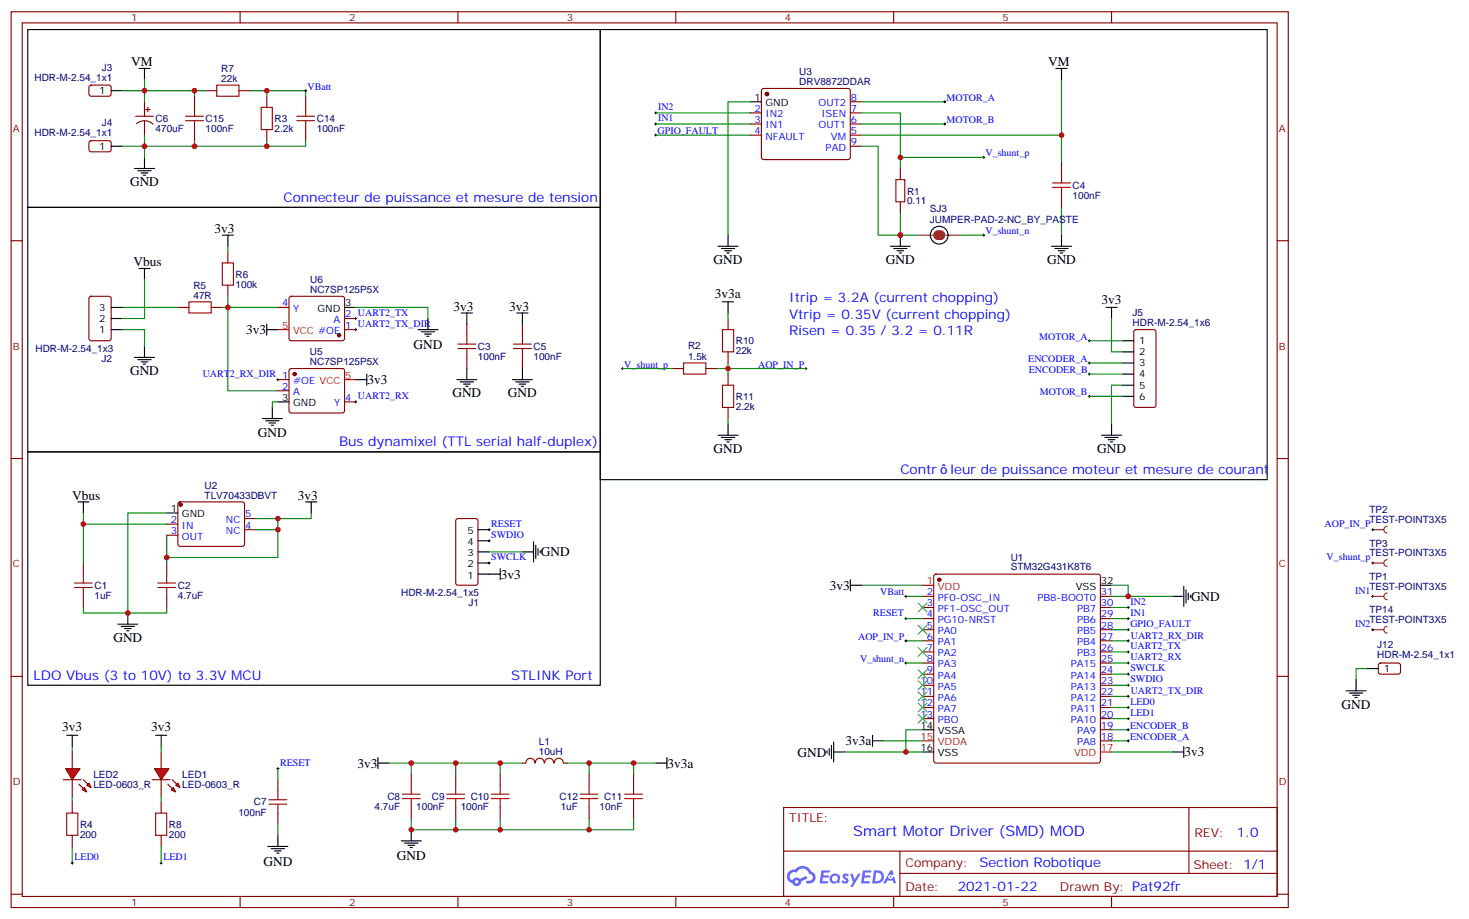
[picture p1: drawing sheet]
<svg xmlns="http://www.w3.org/2000/svg" width="466mm" height="292mm" viewBox="0 0 466 292" stroke-linecap="round" stroke-linejoin="round" font-family="sans-serif">
<g fill="none" stroke="#870000" stroke-width=".35">
<path d="M3.5 3.7h405.4v284.4h-405.4zM7.1 7.3h398.2v277.3h-398.2zM76.2 3.7v3.6M145.3 3.7v3.6M214.5 3.7v3.6M283.6 3.7v3.6M352.8 3.7v3.6M3.5 76.4h3.6M405.3 76.4h3.6M3.5 145.6h3.6M405.3 145.6h3.6M3.5 214.7h3.6"/>
<path d="M405.3 214.7h3.6M248.7 256.3h156.6v28.3h-156.6zM377.3 256.4v20.8M248.7 270.2h156.5M285.6 277.2h119.6M285.6 270.2v14.1M3.5 283.8h3.6M76.2 284.6v3.5M145.3 284.6v3.5M214.5 284.6v3.5M283.6 284.6v3.5M352.8 284.6v3.5"/>
<path d="M405.3 283.8h3.6"/>
</g>
<g fill="#5487ff">
<path d="M267.7 277.5a1.22 1.22 0 0 1 1.7 .3l-.4 .5a.47 .47 0 0 0-.3-.4 .47 .47 0 0 0-.5 .2l.1 .3a1.14 1.14 0 0 1 .8 1.7 1.14 1.14 0 0 1-1.9 0l-.2-.2 .5-.5 .7 .4a.29 .29 0 0 0 .3-.3 .29 .29 0 0 0-.2-.3 1.04 1.04 0 0 1-.6-1.7z"/>
<path d="M260.7 276.3h2.4l.3 .1-.2 .5-1.8 .1-.1 .9h1.5l.3 .3-.3 .4h-1.6l-.2 1.1h1.7l.2 .3-.2 .4h-2.6z"/>
<path d="M273.8 276.3l2.7 .1-.1 .5-1.8 .1-.2 .9h1.6l.3 .3-.4 .4h-1.6l-.1 1.1h1.7l.2 .3-.2 .4h-2.6z"/>
<path d="M282.6 276.3h.7l.3 1.2-.6 .3a.69 .69 0 0 0-1 .3 .69 .69 0 0 0 .4 1 .69 .69 0 0 0 .9-.6l.5-.3 .6 2.2h-.8l-.2-.9h-1.8l-.5 .9h-.8z"/>
<path d="M269.8 277.3h.8l.6 1.9 1.1-1.9h.9l-2.6 4.2h-.8l.9-1.5z"/>
<path d="M277.4 276.3l-.6 4.1h1.3a2.11 2.11 0 0 0 2.5-2.1 2.11 2.11 0 0 0-2.5-2zM278.1 277a1.43 1.43 0 0 1 1.6 1.6 1.43 1.43 0 0 1-2 1.1z"/>
<path d="M263.7 277.9a1.54 1.54 0 0 0-.1 2.1 1.54 1.54 0 0 0 2.2 .2l.6 .2 .3-2.3-.6-.3a1.49 1.49 0 0 0-2.4 .1zM264 278.9a.94 .94 0 0 1 1.8 0 .94 .94 0 0 1-1.8 0z"/>
<path d="M250.4 276.6a2.18 2.18 0 0 0 1.1 3.8 1.44 1.44 0 0 0 1.6 .9 1.44 1.44 0 0 0 1.2-1.5l2-1-.5-.7-1.9 .9a1.47 1.47 0 0 0-2.4 .5 1.39 1.39 0 0 1-.7-2 1.39 1.39 0 0 1 2-.5 2.12 2.12 0 0 1 2.2-1.3 2.12 2.12 0 0 1 1.9 1.7 1.14 1.14 0 0 1 1.1 1.4 1.14 1.14 0 0 1-1.7 .8 .43 .43 0 0 0-.5 .3 .43 .43 0 0 0 .4 .5 1.98 1.98 0 0 0 2.5-1.2 1.98 1.98 0 0 0-1.2-2.5 3.1 3.1 0 0 0-5.3-.7l-.9 .1zM252.3 279.9a.55 .55 0 0 1 1.1 0 .55 .55 0 0 1-1.1 0z"/>
<circle cx="282.6" cy="278.4" r=".26"/>
</g>
<g fill="none" stroke="#870000" stroke-width=".35">
<path d="M148.2 102.9v3.5M148.2 113.5v3.5M26.5 178.7v3.5M52.9 178.7v3.5M26.5 189.3v3.5M52.9 189.3v3.5M292.8 189.3h3.5M292.8 192.8h3.5M292.8 196.4h3.5M292.8 199.9h3.5M296.6 182.5l.4-.3h51.5l.5 .3 .2 .5v58.5l-.2 .5-.5 .2h-51.5l-.5-.2-.2-.5v-58.5zM349.2 189.3h3.6"/>
<path d="M349.2 192.8h3.6M349.2 196.4h3.6M349.2 199.9h3.6M292.8 203.4h3.5M292.8 206.9h3.5M292.8 210.5h3.5M292.8 214h3.5M292.8 217.5h3.5M349.2 203.4h3.6M349.2 206.9h3.6M349.2 210.5h3.6M349.2 214h3.6"/>
<path d="M349.2 217.5h3.6M292.8 221.1h3.5M292.8 224.6h3.5M292.8 228.1h3.5M349.2 221.1h3.6M349.2 224.6h3.6M349.2 228.1h3.6M349.2 235.2h3.6M349.2 231.6h3.6M22.9 254.6v3.5M22.9 265.1v3.6"/>
</g>
<circle cx="298.1" cy="184" r=".53" fill="#870000" stroke="#870000" stroke-width=".35"/>
<path d="M292.8 185.8h3.5M292.8 235.2h3.5M349.2 238.7h3.6" fill="none" stroke="#f00" stroke-width=".35"/>
<g fill="none" stroke="#000" stroke-width=".35">
<path d="M282.6 78.2h6.3M283.6 78.9h4.3M284.7 79.6h2.1M285.8 74.6v3.6M146.4 99.3h3.5M148.2 99.3v3.6M285.4 80.3h.7M148.2 117v3.5M145 120.5h6.3M146 121.2h4.3M147.1 121.9h2.1M147.8 122.6h.7"/>
<path d="M37.4 198.1h6.3M38.5 198.8h4.2M39.5 199.5h2.1M40.6 194.6v3.5M349.2 185.8h3.6M40.2 200.2h.7M21.2 233.4h3.5M22.9 233.4v3.5M292.8 231.6h3.5M292.8 238.7h3.5"/>
</g>
<path d="M52.9 166.4h-26.4v12.3M52.9 162.8h-12.3v31.8h-14.1v-1.8M52.9 169.9v8.8M52.9 192.8v1.8h-12.3M22.9 236.9v1.8M22.9 252.8v1.8M22.9 268.7v5.3" fill="none" stroke="#008700" stroke-width=".35"/>
<g fill="none" stroke="#a10000" stroke-width=".35">
<path d="M145.3 110.6h5.7M145.3 109.2h5.7M148.2 106.4v2.8M148.2 110.6v2.9M23.6 186.5h5.7M23.6 185.1h5.7M26.5 182.2v2.9M26.5 186.5v2.8M50.1 186.5h5.6M50.1 185.1h5.6M52.9 182.2v2.9M52.9 186.5v2.8"/>
<path d="M21.2 258.1h3.5v7h-3.5z"/>
</g>
<path d="M112.5 104.6h.7M112.5 101.1h.7M112.9 100.8v.7M112.9 104.3v.7M112.5 127.6h.7M112.9 127.2v.7M22.6 274h.7M22.9 273.6v.7" fill="none" stroke="#000" stroke-width=".32"/>
<g fill="#f00" stroke="#870000" stroke-width=".35">
<path d="M20.8 244h4.6l-2.5 3.5z"/>
<path d="M20.1 247.5h5.7z"/>
</g>
<g fill="#870000" stroke="#870000" stroke-width=".35">
<path d="M26.5 247.5l1.4 1.4z"/>
<path d="M25 248.9l1.5 1.4z"/>
</g>
<g fill="#f00" stroke="#870000" stroke-width=".35">
<path d="M27.5 249.3l.7-.7 .7 1.4z"/>
<path d="M26.1 250.7l.7-.7 .7 1.4z"/>
</g>
<g fill="none" stroke="#870000" stroke-width=".35">
<path d="M28.5 27.2l.4-.2 5.9 .1 .5 .6-.1 2.4-.6 .5-5.9-.1-.5-.7v-2.1zM43 36.9h5.7M43.3 39.3a3.8 3.8 0 0 1 5.3 .1M45.9 32.3v4.6M45.9 38.3v4.6M46.2 34.8h1.4M46.9 34.1v1.4M61.7 30.6v3.5M65.3 28.8h3.5M75.8 28.8h3.6M84.7 30.6v3.5M97 30.6v3.5"/>
<path d="M238.1 35.8h3.6M238.1 39.4h3.6M241.9 28.3l.5-.2h26.8l.5 .2 .2 .5v21.2l-.3 .5-.4 .2h-26.8l-.5-.3-.2-.4v-21.2zM269.9 35.8h3.5M269.9 39.4h3.5M269.9 32.3h3.5M28.5 44.9l.4-.2h5.9l.5 .7-.1 2.4-.6 .4-5.9-.1-.5-.6v-2.1zM61.7 41.1v3.6M84.7 41.1v3.6M97 41.1v3.6M238.1 42.9h3.6M269.9 42.9h3.5"/>
<path d="M269.9 46.4h3.5M285.8 53.5v3.5M72.3 79.9v3.6M285.8 64.1v3.5M28.5 94.3l.4-.2h5.7l.6 .4 .1 13-.5 .6-5.9 .1-.6-.5-.1-12.9zM56.4 97.6h3.6M67 97.6h3.6M72.3 90.5v3.6M88.2 97.6h3.5M92 94.3l.4-.2h16.3l.5 .2 .2 .5v12.7l-.3 .5-.4 .2h-16.3l-.5-.3-.2-.4v-12.7zM92 117.2l.4-.2h16.3l.5 .2 .2 .5v12.7l-.3 .5-.4 .2h-16.3l-.5-.2-.2-.5v-12.7zM109.4 104.6h3.5"/>
<path d="M109.4 101.1h3.5M165.8 102.9v3.5M165.8 113.5v3.5M213.4 117h3.6M224 117h3.5M231.1 101.1v3.5M231.1 111.7v3.5M231.1 118.7v3.6M360.1 104.8l.4-.2h5.7l.6 .5 .1 23.5-.5 .7h-5.9l-.6-.4-.1-23.6zM88.2 120.5h3.5M88.2 124h3.5M109.4 127.6h3.5"/>
<path d="M231.1 129.3v3.6M56.7 159.5l.4-.2 20.1 .1 .4 .6-.1 13-.6 .4h-20l-.5-.7v-12.7zM52.9 166.4h3.5M52.9 169.9h3.5M77.6 168.1h3.5M77.6 164.6h3.5M144.9 164.8l.4-.2h5.7l.6 .4 .1 20.1-.5 .6-5.9 .1-.6-.5-.1-20zM22.9 238.7v5.3M22.9 247.5v5.3M88.2 247.5v3.5M88.2 258.1v3.5M130.5 245.7v3.6"/>
<path d="M130.5 256.3v3.6M144.6 245.7v3.6M144.6 256.3v3.6M158.7 245.7v3.6M158.7 256.3v3.6M165.8 242.2h1.1M166.9 242.2a1.41 1.41 0 0 1 1.4-1.5 1.41 1.41 0 0 1 1.4 1.5M169.9 242.2a1.41 1.41 0 0 1 1.4-1.5 1.41 1.41 0 0 1 1.4 1.5M172.9 242.2a1.41 1.41 0 0 1 1.4-1.5 1.41 1.41 0 0 1 1.4 1.5M175.9 242.2a1.41 1.41 0 0 1 1.4-1.5 1.41 1.41 0 0 1 1.4 1.5M178.9 242.2h1M187 245.7v3.6"/>
<path d="M187 256.3v3.6M201.1 245.7v3.6M201.1 256.3v3.6"/>
</g>
<g fill="none" stroke="#000" stroke-width=".32">
<path d="M96.7 28.8h.7M97 28.4v.7M207.8 35.8h.7M207.8 39.4h.7M208.1 35.5v.7M208.1 39v.7M299.5 39.4h.7M299.5 32.3h.7M299.9 32v.7M299.9 39v.7M207.8 42.9h.7M208.1 42.5v.8"/>
<path d="M311.9 50h.7M312.2 49.6v.7M311.9 74.6h.7M312.2 74.3v.7M197.2 117h.7M197.6 116.6v.7M255.4 117h.7M255.8 116.6v.7M345.4 108.2h.7M345.4 115.2h.7M345.4 118.7h.7M345.7 107.8v.7"/>
<path d="M345.7 114.9v.7M345.7 118.4v.7M87.8 120.5h.7M88.2 120.2v.7M345.4 125.8h.7M345.7 125.4v.8M154.9 168.1h.7M154.9 178.7h.7M154.9 171.7h.7M155.2 167.8v.7M155.2 171.3v.7M155.2 178.4v.7"/>
<path d="M287.2 196.4h.7M287.2 189.3h.7M287.5 188.9v.8M287.5 196v.7M357.7 199.9h.7M357.7 196.4h.7M357.7 192.8h.7M358.1 192.5v.7M358.1 196v.7M358.1 199.5v.7M287.2 203.4h.7M287.2 210.5h.7"/>
<path d="M287.5 203.1v.7M287.5 210.1v.7M357.7 214h.7M357.7 217.5h.7M357.7 203.4h.7M357.7 206.9h.7M357.7 210.5h.7M358.1 203.1v.7M358.1 206.6v.7M358.1 210.1v.7M358.1 213.6v.7M358.1 217.2v.7"/>
<path d="M357.7 224.6h.7M357.7 221.1h.7M358.1 220.7v.7M358.1 224.2v.7M87.8 244h.7M88.2 243.6v.7"/>
</g>
<g fill="none" stroke="#000" stroke-width=".35">
<path d="M8.8 9.4h181.7v56.4h-181.7zM190.5 9.4h211.7v142.9h-211.7zM35.3 28.8h3.5M44.1 21.7h3.5M45.9 21.7v3.6M238.1 32.3h3.6M335.1 21.7h3.6M336.9 21.7v3.6M35.3 46.4h3.5M42.7 53.5h6.3M43.7 54.2h4.3M44.8 54.9h2.1"/>
<path d="M45.5 55.6h.7M45.9 50v3.5M8.8 65.8h181.7v77.6h-181.7zM70.6 74.6h3.5M72.3 74.6v3.6M227.9 78.2h6.3M229 78.9h4.2M230 79.6h2.1M231.1 74.6v3.6M333.7 78.2h6.4M334.8 78.9h4.2M335.8 79.6h2.2"/>
<path d="M336.9 74.6v3.6M35.3 97.6h3.5M44.1 85.2h3.5M45.9 85.2v3.6M109.4 97.6h3.5M164 99.3h3.6M165.8 99.3v3.6M229.3 95.8h3.5M230.7 80.3h.7M231.1 95.8v3.5M336.5 80.3h.8M351 97.6h3.5"/>
<path d="M352.8 97.6v3.5M35.3 104.6h3.5M35.3 101.1h3.5M42.7 113.5h6.3M43.7 114.2h4.3M44.8 114.9h2.1M45.5 115.6h.7M45.9 109.9v3.6M84.7 104.6h3.5M84.7 102.9v3.5M116.4 118.7v3.6M132.6 104.6h6.4"/>
<path d="M133.7 105.3h4.2M134.8 106h2.1M135.5 106.8h.7M135.8 101.1v3.5M165.8 117v3.5M356.3 108.2h3.5M356.3 111.7h3.5M356.3 115.2h3.5M356.3 118.7h3.5M83.3 132.9h6.3M84.3 133.6h4.2M85.4 134.3h2.1"/>
<path d="M86.1 135h.7M86.4 129.3v3.6M88.2 127.6h3.5M112.9 120.5h3.5M162.6 120.5h6.4M163.7 121.2h4.2M164.7 121.9h2.2M165.5 122.6h.7M227.9 138.1h6.3M229 138.9h4.2M230 139.6h2.1M231.1 134.6v3.5"/>
<path d="M349.6 138.1h6.4M350.7 138.9h4.2M351.7 139.6h2.1M352.8 134.6v3.5M356.3 122.3h3.5M356.3 125.8h3.5M8.8 143.4h181.7v74.1h-181.7zM24.7 159.3h3.5M26.5 159.3v3.5M97 159.3h3.5M98.8 159.3v3.5M230.7 140.3h.7"/>
<path d="M352.4 140.3h.7M52.9 162.8h3.5M151.7 175.2h3.5M151.7 178.7h3.5M151.7 171.7h3.5M151.7 168.1h3.5M165.8 175.2h3.5M169.3 172v6.4M170 173.1v4.2M170.7 174.1v2.1M171.4 174.8v.7M151.7 182.2h7"/>
<path d="M158.7 180.5v3.5M269.9 185.8h3.5M269.9 184v3.5M372.2 189.3h3.5M375.7 186.1v6.4M376.4 187.2v4.2M377.1 188.2v2.2M377.8 188.9v.8M262.5 238.3v.7M263.2 237.6v2.1M263.9 236.6v4.2M264.6 238.7h3.5"/>
<path d="M264.6 235.5v6.4M276.9 235.2h3.6M276.9 233.4v3.5M372.2 238.7h3.5M375.7 236.9v3.6M119.9 242.2h3.6M119.9 240.5v3.5M208.1 242.2h3.6M211.7 240.5v3.5M85 268.7h6.4M86.1 269.4h4.2M87.1 270.1h2.2"/>
<path d="M87.8 270.8h.7M88.2 265.1v3.6M127.4 266.9h6.3M128.4 267.6h4.2M129.5 268.3h2.1M130.2 269h.7M130.5 263.4v3.5"/>
<circle cx="298.1" cy="74.6" r="2.82"/>
</g>
<g fill="none" stroke="#008700" stroke-width=".35">
<path d="M38.8 28.8h7.1v3.5M45.9 25.3v3.5h15.8v1.8M61.7 28.8h3.6M79.4 28.8h5.3v1.8M84.7 28.8h12.3v1.8M208.1 35.8h30M208.1 39.4h30M238.1 32.3h-7v42.3M273.4 39.4h26.5M273.4 35.8h12.4v17.7M273.4 32.3h26.5M336.9 25.3v17.6h-63.5"/>
<path d="M45.9 42.9v3.5h-7.1M61.7 44.7v1.7h-15.8v3.6M84.7 44.7v1.7h-23M97 44.7v1.7h-12.3M208.1 42.9h30M273.4 46.4h5.3v28.2h7.1v-7M285.8 50h26.4M336.9 42.9v8.8M72.3 78.2v1.7M285.8 74.6h5.2M305.2 74.6h7M336.9 65.8v8.8"/>
<path d="M38.8 97.6h17.6M45.9 88.8v12.3h-7.1M72.3 94.1v3.5h-1.7M88.2 97.6h-15.9v26.4h15.9M112.9 97.6h22.9v3.5M231.1 99.3v1.8M38.8 104.6h7.1v5.3M197.6 117h15.8M231.1 115.2v1.8h-3.6M255.8 117h-24.7v1.7M345.7 108.2h10.6M345.7 115.2h10.6"/>
<path d="M345.7 118.7h10.6M352.8 101.1v10.6h3.5M88.2 127.6h-1.8v1.7M231.1 132.9v1.7M345.7 125.8h10.6M356.3 122.3h-3.5v12.3M26.5 162.8v3.6M81.1 164.6h7.1v12.4h-35.3M81.1 168.1h7.1M98.8 162.8v1.8h-10.6M155.2 175.2h10.6M273.4 185.8h19.4"/>
<path d="M287.5 189.3h5.3M287.5 196.4h5.3M352.8 185.8h5.3v3.5M352.8 189.3h19.4M352.8 196.4h5.3M352.8 192.8h5.3M352.8 199.9h5.3M287.5 203.4h5.3M287.5 210.5h5.3M352.8 214h5.3M352.8 217.5h5.3M352.8 203.4h5.3"/>
<path d="M352.8 210.5h5.3M352.8 206.9h5.3M268.1 238.7h24.7M280.5 235.2h12.3M292.8 231.6h-5.3v7.1M352.8 221.1h5.3M352.8 238.7h19.4M352.8 235.2h5.3M352.8 224.6h5.3M352.8 231.6h5.3M88.2 244v3.5M123.5 242.2h42.3"/>
<path d="M130.5 259.9v3.5h14.1v-3.5M130.5 242.2v3.5M144.6 242.2v3.5M158.7 259.9v3.5h-14.1M158.7 242.2v3.5M179.9 242.2h28.2M187 259.9v3.5h-28.3M187 242.2v3.5M201.1 259.9v3.5h-14.1M201.1 242.2v3.5M88.2 261.6v3.5"/>
</g>
<g fill="none" stroke="#3c3" stroke-width=".35">
<path d="M291.4 191.4l2.8 2.8M291.4 198.5l2.8 2.8M294.2 191.4l-2.8 2.8M294.2 198.5l-2.8 2.8M291.4 216.1l2.8 2.8M291.4 219.6l2.8 2.9M291.4 212.6l2.8 2.8M291.4 205.5l2.8 2.9M294.2 216.1l-2.8 2.8M294.2 219.6l-2.8 2.9M294.2 212.6l-2.8 2.8M294.2 205.5l-2.8 2.9"/>
<path d="M291.4 223.2l2.8 2.8M291.4 226.7l2.8 2.8M294.2 223.2l-2.8 2.8M294.2 226.7l-2.8 2.8"/>
</g>
<g fill="none" stroke="#a10000" stroke-width=".35">
<path d="M58.9 38.3h5.7M58.9 36.9h5.7M61.7 34.1v2.8M61.7 38.3v2.8M68.8 27h7v3.6h-7zM82.9 34.1h3.5v7h-3.5zM94.2 38.3h5.6M94.2 36.9h5.6M97 34.1v2.8M97 38.3v2.8M284.3 57h2.9v7.1h-2.9zM60 95.8h7v3.5h-7z"/>
<path d="M70.6 83.5h3.5v7h-3.5zM163 110.6h5.6M163 109.2h5.6M165.8 106.4v2.8M165.8 110.6v2.9M217 115.2h7v3.5h-7zM229.3 104.6h3.5v7.1h-3.5zM229.3 122.3h3.5v7h-3.5zM85.4 255.3h5.6M85.4 253.9h5.6M88.2 251v2.9M88.2 255.3v2.8"/>
<path d="M127.7 253.5h5.6M127.7 252.1h5.6M130.5 249.3v2.8M130.5 253.5v2.8M141.8 253.5h5.7M141.8 252.1h5.7M144.6 249.3v2.8M144.6 253.5v2.8M155.9 253.5h5.7M155.9 252.1h5.7M158.7 249.3v2.8M158.7 253.5v2.8"/>
<path d="M184.1 253.5h5.7M184.1 252.1h5.7M187 249.3v2.8M187 253.5v2.8M198.3 253.5h5.6M198.3 252.1h5.6M201.1 249.3v2.8M201.1 253.5v2.8"/>
</g>
<g fill="#870000" stroke="#870000" stroke-width=".35">
<circle cx="243.4" cy="29.8" r=".53"/>
<circle cx="93.5" cy="118.7" r=".53"/>
<circle cx="107.6" cy="106.4" r=".53"/>
<circle cx="57.3" cy="160.2" r=".53"/>
</g>
<path d="M88.2 104.6h3.5M109.4 120.5h3.5" fill="none" stroke="#f00" stroke-width=".35"/>
<path d="M297.7 73.9a.71 .71 0 0 0-.7 .7 .71 .71 0 0 0 .7 .8M298.4 73.9a.71 .71 0 0 1 .8 .7 .71 .71 0 0 1-.8 .8" fill="none" stroke="#8c2424" stroke-width="1.8"/>
<path d="M291 74.6h5M300.2 74.6h5M435.7 199.9h3.5M440.3 198.8a1.06 1.06 0 0 0-1.1 1.1 1.06 1.06 0 0 0 1.1 1" fill="none" stroke="#8c2424" stroke-width=".35"/>
<circle cx="435.7" cy="199.9" r=".18" fill="#8c2424"/>
<path d="M433.9 212.2h-3.5v3.6" fill="none" stroke="#008700" stroke-width=".35"/>
<path d="M427.2 219.3h6.4M428.3 220h4.2M430.4 215.8v3.5M433.9 212.2h3.5M429.3 220.7h2.1M430 221.4h.7" fill="none" stroke="#000" stroke-width=".35"/>
<path d="M437.7 210.7l.4-.2h6l.4 .7-.1 2.4-.6 .4-5.9-.1-.5-.6v-2.1z" fill="none" stroke="#870000" stroke-width=".35"/>
<path d="M435.3 199.9h.7M435.3 189.3h.7M435.7 188.9v.8M435.7 199.5v.7" fill="none" stroke="#000" stroke-width=".32"/>
<path d="M435.7 189.3h3.5M440.3 188.2a1.06 1.06 0 0 0-1.1 1.1 1.06 1.06 0 0 0 1.1 1.1" fill="none" stroke="#8c2424" stroke-width=".35"/>
<circle cx="435.7" cy="189.3" r=".18" fill="#8c2424"/>
<path d="M435.7 168.1h3.5M440.3 167.1a1.06 1.06 0 0 0-1.1 1 1.06 1.06 0 0 0 1.1 1.1" fill="none" stroke="#8c2424" stroke-width=".35"/>
<circle cx="435.7" cy="168.1" r=".18" fill="#8c2424"/>
<path d="M435.3 168.1h.7M435.3 178.7h.7M435.7 167.8v.7M435.7 178.4v.7" fill="none" stroke="#000" stroke-width=".32"/>
<path d="M435.7 178.7h3.5M440.3 177.7a1.06 1.06 0 0 0-1.1 1 1.06 1.06 0 0 0 1.1 1.1" fill="none" stroke="#8c2424" stroke-width=".35"/>
<circle cx="435.7" cy="178.7" r=".18" fill="#8c2424"/>
<path d="M334.1 59.5h5.6M334.1 58.1h5.6M336.9 55.2v2.9M336.9 59.5v2.8" fill="none" stroke="#a10000" stroke-width=".35"/>
<path d="M336.9 51.7v3.5M336.9 62.3v3.5" fill="none" stroke="#870000" stroke-width=".35"/>
<g fill="#f00" stroke="#870000" stroke-width=".35">
<path d="M49 244h4.6l-2.4 3.5z"/>
<path d="M48.3 247.5h5.7z"/>
</g>
<g fill="#870000" stroke="#870000" stroke-width=".35">
<path d="M54.7 247.5l1.4 1.4z"/>
<path d="M53.3 248.9l1.4 1.4z"/>
</g>
<g fill="#f00" stroke="#870000" stroke-width=".35">
<path d="M55.7 249.3l.7-.7 .7 1.4z"/>
<path d="M54.3 250.7l.7-.7 .7 1.4z"/>
</g>
<path d="M51.2 238.7v5.3M51.2 247.5v5.3M51.2 254.6v3.5M51.2 265.1v3.6" fill="none" stroke="#870000" stroke-width=".35"/>
<path d="M49.4 233.4h3.5M51.2 233.4v3.5" fill="none" stroke="#000" stroke-width=".35"/>
<path d="M49.4 258.1h3.5v7h-3.5z" fill="none" stroke="#a10000" stroke-width=".35"/>
<path d="M357.7 228.1h.7M357.7 235.2h.7M357.7 231.6h.7M358.1 227.8v.7M358.1 231.3v.7M358.1 234.8v.7M50.8 274h.7M51.2 273.6v.7" fill="none" stroke="#000" stroke-width=".32"/>
<path d="M51.2 236.9v1.8M352.8 228.1h5.3M51.2 252.8v1.8M51.2 268.7v5.3" fill="none" stroke="#008700" stroke-width=".35"/>
<g fill="#c00">
<circle cx="358.1" cy="189.3" r=".88"/>
<circle cx="287.5" cy="238.7" r=".88"/>
<circle cx="130.5" cy="242.2" r=".88"/>
<circle cx="144.6" cy="242.2" r=".88"/>
<circle cx="158.8" cy="242.2" r=".88"/>
<circle cx="187" cy="242.2" r=".88"/>
<circle cx="201.1" cy="242.2" r=".88"/>
<circle cx="130.5" cy="263.4" r=".88"/>
<circle cx="144.6" cy="263.4" r=".88"/>
<circle cx="158.8" cy="263.4" r=".88"/>
<circle cx="187" cy="263.4" r=".88"/>
<circle cx="285.8" cy="74.6" r=".88"/>
<circle cx="285.8" cy="50" r=".88"/>
<circle cx="231.1" cy="117" r=".88"/>
<circle cx="72.3" cy="97.6" r=".88"/>
<circle cx="88.2" cy="168.1" r=".88"/>
<circle cx="88.2" cy="164.6" r=".88"/>
<circle cx="45.9" cy="28.8" r=".88"/>
<circle cx="45.9" cy="46.4" r=".88"/>
<circle cx="61.7" cy="28.8" r=".88"/>
<circle cx="61.7" cy="46.4" r=".88"/>
<circle cx="84.7" cy="28.8" r=".88"/>
<circle cx="84.7" cy="46.4" r=".88"/>
<circle cx="336.9" cy="42.9" r=".88"/>
<circle cx="52.9" cy="177" r=".88"/>
<circle cx="40.6" cy="194.6" r=".88"/>
<circle cx="26.5" cy="166.4" r=".88"/>
</g>
<text font-size="4.6" fill="#00f" x="270.8" y="265.4">Smart Motor Driver (SMD) MOD</text>
<g font-size="4.2">
<text x="41.6" y="21">VM</text>
<text x="332.7" y="21">VM</text>
<text x="41.3" y="59.1">GND</text>
<text x="68.1" y="73.9">3v3</text>
<text x="226.5" y="83.8">GND</text>
<text x="281.2" y="83.8">GND</text>
<text x="332.3" y="83.8">GND</text>
<text x="42.3" y="84.5">Vbus</text>
<text x="226.9" y="94.7">3v3a</text>
<text x="143.9" y="98.6">3v3</text>
<text x="161.6" y="98.6">3v3</text>
<text x="349.6" y="96.4">3v3</text>
<text x="78.1" y="106">3v3</text>
<text x="131.2" y="110.6">GND</text>
<text x="41.3" y="119.1">GND</text>
<text x="116.6" y="121.9">3v3</text>
<text x="143.6" y="126.2">GND</text>
<text x="161.2" y="126.2">GND</text>
<text x="81.8" y="138.9">GND</text>
<text x="226.5" y="143.8">GND</text>
<text x="348.2" y="143.8">GND</text>
<text x="22.9" y="158.6">Vbus</text>
<text x="94.5" y="158.6">3v3</text>
<text x="171.6" y="176.6">GND</text>
<text x="158.9" y="183.6">3v3</text>
<text x="263.3" y="187.2">3v3</text>
<text x="378" y="190.7">GND</text>
<text x="36" y="203.8">GND</text>
<text x="425.8" y="224.9">GND</text>
<text x="19.8" y="232.2">3v3</text>
<text x="48" y="232.2">3v3</text>
<text x="268.4" y="236.5">3v3a</text>
<text x="113.4" y="243.6">3v3</text>
<text x="211.8" y="243.7">3v3a</text>
<text x="253.1" y="240.1">GND</text>
<text x="375.9" y="240.1">3v3</text>
<text x="83.6" y="274.8">GND</text>
<text x="125.9" y="273">GND</text>
</g>
<g font-size="4.2" fill="#00f">
<text x="90" y="64.1">Connecteur de puissance et mesure de tension</text>
<text x="250.5" y="95.8">Itrip = 3.2A (current chopping)</text>
<text x="250.5" y="101.1">Vtrip = 0.35V (current chopping)</text>
<text x="250.5" y="106.4">Risen = 0.35 / 3.2 = 0.11R</text>
<text x="107.6" y="141.7">Bus dynamixel (TTL serial half-duplex)</text>
<text x="285.8" y="150.5">Contr</text>
<text x="301.7" y="150.5">leur de puissance moteur et mesure de courant</text>
<text x="10.6" y="215.8">LDO Vbus (3 to 10V) to 3.3V MCU</text>
<text x="162.3" y="215.8">STLINK Port</text>
<text x="392.5" y="265.6">1.0</text>
<text x="310.9" y="275.2">Section Robotique</text>
<text x="304" y="283">2021-01-22</text>
</g>
<g font-size="3.9" fill="#800">
<text x="250.5" y="260.9">TITLE:</text>
<text x="379.1" y="265.6">REV:</text>
<text x="287.4" y="275.1">Company:</text>
<text x="378.7" y="275.7">Sheet: 1/1</text>
<text x="287.4" y="282.8">Date:</text>
<text x="336.4" y="282.9">Drawn By: Pat92fr</text>
</g>
<g font-size="3.2" fill="#800">
<text x="41.6" y="6.7">1</text>
<text x="110.8" y="6.7">2</text>
<text x="179.9" y="6.7">3</text>
<text x="249.1" y="6.7">4</text>
<text x="318.2" y="6.7">5</text>
<text x="4.1" y="41.8">A</text>
<text x="405.9" y="41.8">A</text>
<text x="4.1" y="111">B</text>
<text x="405.9" y="111">B</text>
<text x="4.1" y="180.1">C</text>
<text x="405.9" y="180.1">C</text>
<text x="4.1" y="249.3">D</text>
<text x="405.9" y="249.3">D</text>
<text x="41.6" y="287.5">1</text>
<text x="110.8" y="287.5">2</text>
<text x="179.9" y="287.5">3</text>
<text x="249.1" y="287.5">4</text>
<text x="318.2" y="287.5">5</text>
</g>
<g font-size="3.2" fill="#000080">
<text x="32.3" y="22.5">J3</text>
<text x="70.2" y="22.9">R7</text>
<text x="253.7" y="23.8">U3</text>
<text x="11" y="25.6">HDR-M-2.54_1x1</text>
<text x="70.2" y="26">22k</text>
<text x="253.7" y="27">DRV8872DDAR</text>
<text x="32.3" y="40.1">J4</text>
<text x="49.4" y="41.9">470uF</text>
<text x="49.4" y="38.8">C6</text>
<text x="65.3" y="41.9">100nF</text>
<text x="65.3" y="38.7">C15</text>
<text x="87.1" y="42">2.2k</text>
<text x="87.1" y="38.7">R3</text>
<text x="100.5" y="41.9">100nF</text>
<text x="100.5" y="38.8">C14</text>
<text x="11" y="43.2">HDR-M-2.54_1x1</text>
<text x="340.4" y="59.9">C4</text>
<text x="287.9" y="64.9">0.11</text>
<text x="287.9" y="61.7">R1</text>
<text x="340.4" y="63.1">100nF</text>
<text x="295.1" y="70.8">JUMPER-PAD-2-NC_BY_PASTE</text>
<text x="295.1" y="67.4">SJ3</text>
<text x="74.8" y="88.1">R6</text>
<text x="98.4" y="89.8">U6</text>
<text x="61.4" y="94.8">47R</text>
<text x="61.4" y="91.6">R5</text>
<text x="74.8" y="91.3">100k</text>
<text x="98.4" y="93">NC7SP125P5X</text>
<text x="359.5" y="100.5">J5</text>
<text x="359.5" y="103.6">HDR-M-2.54_1x6</text>
<text x="11.3" y="111.7">HDR-M-2.54_1x3</text>
<text x="98.4" y="112.7">U5</text>
<text x="151.7" y="111.1">C3</text>
<text x="169.3" y="111.1">C5</text>
<text x="218.4" y="110.9">R2</text>
<text x="233.5" y="112.5">22k</text>
<text x="233.5" y="109.3">R10</text>
<text x="32.2" y="115">J2</text>
<text x="98.4" y="115.9">NC7SP125P5X</text>
<text x="151.7" y="114.2">100nF</text>
<text x="169.3" y="114.2">100nF</text>
<text x="218.4" y="114.2">1.5k</text>
<text x="233.5" y="130.2">2.2k</text>
<text x="233.5" y="126.9">R11</text>
<text x="64.9" y="155.1">U2</text>
<text x="64.9" y="158.3">TLV70433DBVT</text>
<text x="434.6" y="166">TEST-POINT3X5</text>
<text x="434.6" y="162.9">TP2</text>
<text x="434.6" y="173.5">TP3</text>
<text x="320.8" y="178.1">U1</text>
<text x="434.6" y="176.6">TEST-POINT3X5</text>
<text x="320.8" y="181.1">STM32G431K8T6</text>
<text x="434.6" y="184.1">TP1</text>
<text x="30" y="190.1">1uF</text>
<text x="30" y="186.9">C1</text>
<text x="56.4" y="190.1">4.7uF</text>
<text x="56.4" y="186.9">C2</text>
<text x="127.3" y="189.3">HDR-M-2.54_1x5</text>
<text x="434.6" y="187.2">TEST-POINT3X5</text>
<text x="148.7" y="192.5">J1</text>
<text x="434.6" y="197.8">TEST-POINT3X5</text>
<text x="434.6" y="194.7">TP14</text>
<text x="437.1" y="208.9">HDR-M-2.54_1x1</text>
<text x="437.1" y="205.8">J12</text>
<text x="171" y="239.6">10uH</text>
<text x="171" y="236.5">L1</text>
<text x="29.6" y="250">LED-0603_R</text>
<text x="29.6" y="246.8">LED2</text>
<text x="57.9" y="250">LED-0603_R</text>
<text x="57.9" y="246.8">LED1</text>
<text x="80.6" y="255.7">C7</text>
<text x="118.9" y="257.1">4.7uF</text>
<text x="122.9" y="253.9">C8</text>
<text x="132.1" y="257.1">100nF</text>
<text x="137.1" y="253.9">C9</text>
<text x="146.2" y="257.1">100nF</text>
<text x="149.4" y="253.9">C10</text>
<text x="177.6" y="253.9">C12</text>
<text x="178" y="257.1">1uF</text>
<text x="190.3" y="257.1">10nF</text>
<text x="191.7" y="253.9">C11</text>
<text x="25.4" y="262.8">R4</text>
<text x="53.6" y="262.8">R8</text>
<text x="75.7" y="258.9">100nF</text>
<text x="25.4" y="265.9">200</text>
<text x="53.6" y="265.9">200</text>
</g>
<g font-size="3.2">
<text x="31.5" y="29.8">1</text>
<text x="239.5" y="32">1</text>
<text x="243" y="33.7">GND</text>
<text x="31.5" y="47.5">1</text>
<text x="31.5" y="98.6">3</text>
<text x="100.8" y="99">GND</text>
<text x="109.5" y="97.2">3</text>
<text x="31.5" y="105.7">1</text>
<text x="31.5" y="102.2">2</text>
<text x="361.6" y="109.2">1</text>
<text x="361.6" y="112.7">2</text>
<text x="361.6" y="116.3">3</text>
<text x="361.6" y="119.8">4</text>
<text x="361.6" y="123.3">5</text>
<text x="89.5" y="127.2">3</text>
<text x="93" y="129">GND</text>
<text x="361.6" y="126.9">6</text>
<text x="54.3" y="162.5">1</text>
<text x="57.7" y="164.3">GND</text>
<text x="148.4" y="173.1">4</text>
<text x="148.4" y="169.5">5</text>
<text x="148.4" y="176.6">3</text>
<text x="148.4" y="183.7">1</text>
<text x="148.4" y="180.1">2</text>
<text x="349.4" y="185.4">32</text>
<text x="341.4" y="187.2">VSS</text>
<text x="439.2" y="213.3">1</text>
<text x="292.1" y="231.3">14</text>
<text x="297.6" y="233">VSSA</text>
<text x="292.1" y="238.3">16</text>
<text x="297.6" y="240.1">VSS</text>
</g>
<g font-size="3.2" fill="#00f">
<text x="97.6" y="28.5">VBatt</text>
<text x="208.8" y="34.9">IN2</text>
<text x="239.5" y="35.5">2</text>
<text x="259.8" y="33.7">OUT2</text>
<text x="270.1" y="35.5">7</text>
<text x="270.1" y="32">8</text>
<text x="300.4" y="32">MOTOR_A</text>
<text x="208.8" y="38.5">IN1</text>
<text x="239.5" y="39">3</text>
<text x="243" y="37.3">IN2</text>
<text x="243" y="40.8">IN1</text>
<text x="259.8" y="40.8">OUT1</text>
<text x="260.7" y="37.3">ISEN</text>
<text x="270.1" y="39">6</text>
<text x="300.4" y="39.1">MOTOR_B</text>
<text x="208.7" y="42.6">GPIO_FAULT</text>
<text x="239.5" y="42.5">4</text>
<text x="243" y="44.3">NFAULT</text>
<text x="262" y="47.8">PAD</text>
<text x="263.7" y="44.3">VM</text>
<text x="270.1" y="42.5">5</text>
<text x="270.1" y="46.1">9</text>
<text x="312.8" y="49.7">V_shunt_p</text>
<text x="312.8" y="74.4">V_shunt_n</text>
<text x="89.5" y="97.2">4</text>
<text x="93" y="99">Y</text>
<text x="109.5" y="100.8">2 UART2_TX</text>
<text x="105.9" y="102.5">A</text>
<text x="109.5" y="104.3">1 UART2_TX_DIR</text>
<text x="329.8" y="107.9">MOTOR_A</text>
<text x="64.3" y="119.8">UART2_RX_DIR 1</text>
<text x="198.1" y="116.7">V_shunt_p</text>
<text x="240.6" y="116.7">AOP_IN_P</text>
<text x="326.4" y="114.9">ENCODER_A</text>
<text x="326.5" y="118.5">ENCODER_B</text>
<text x="89.5" y="123.7">2</text>
<text x="93" y="121.9">#OE VCC</text>
<text x="93" y="125.4">A</text>
<text x="330" y="125.5">MOTOR_B</text>
<text x="106.1" y="129">Y</text>
<text x="109.5" y="127.2">4 UART2_RX</text>
<text x="54.3" y="166">2</text>
<text x="57.7" y="167.8">IN</text>
<text x="71.7" y="166">NC</text>
<text x="77.8" y="167.8">4</text>
<text x="77.8" y="164.3">5</text>
<text x="155.9" y="167.3">RESET</text>
<text x="420.4" y="167.2">AOP_IN_P</text>
<text x="54.3" y="169.5">3</text>
<text x="57.7" y="171.3">OUT</text>
<text x="71.7" y="169.5">NC</text>
<text x="155.9" y="170.8">SWDIO</text>
<text x="155.9" y="177.8">SWCLK</text>
<text x="421" y="177.8">V_shunt_p</text>
<text x="279.4" y="189">VBatt</text>
<text x="294.1" y="188.9">2</text>
<text x="297.6" y="190.7">PF0-OSC_IN</text>
<text x="329.3" y="190.7">PB8-BOOT0</text>
<text x="349.4" y="188.9">31</text>
<text x="358.8" y="191.9">IN2</text>
<text x="430.1" y="188.4">IN1</text>
<text x="277.2" y="195.5">RESET</text>
<text x="294.1" y="192.5">3</text>
<text x="294.1" y="196">4</text>
<text x="297.6" y="194.2">PF1-OSC_OUT</text>
<text x="297.6" y="197.8">PG10-NRST</text>
<text x="341.8" y="197.8">PB6</text>
<text x="341.8" y="194.2">PB7</text>
<text x="349.4" y="196">29</text>
<text x="349.4" y="192.5">30</text>
<text x="358.8" y="195.5">IN1</text>
<text x="272.4" y="203.1">AOP_IN_P</text>
<text x="294.1" y="199.5">5</text>
<text x="294.1" y="203.1">6</text>
<text x="297.6" y="201.3">PA0</text>
<text x="341.8" y="201.3">PB5</text>
<text x="349.4" y="203.1">27</text>
<text x="349.4" y="199.5">28</text>
<text x="358.8" y="199">GPIO_FAULT</text>
<text x="358.9" y="202.9">UART2_RX_DIR</text>
<text x="430.1" y="199">IN2</text>
<text x="294.1" y="206.6">7</text>
<text x="297.6" y="204.8">PA1</text>
<text x="297.6" y="208.4">PA2</text>
<text x="341.8" y="208.4">PB3</text>
<text x="341.8" y="204.8">PB4</text>
<text x="349.4" y="206.6">26</text>
<text x="358.8" y="206.1">UART2_TX</text>
<text x="358.8" y="209.6">UART2_RX</text>
<text x="273" y="210.2">V_shunt_n</text>
<text x="294.1" y="210.1">8</text>
<text x="294.1" y="213.6">9</text>
<text x="297.6" y="211.9">PA3</text>
<text x="297.6" y="215.4">PA4</text>
<text x="339.8" y="215.4">PA14</text>
<text x="339.8" y="211.9">PA15</text>
<text x="349.4" y="213.6">24</text>
<text x="349.4" y="210.1">25</text>
<text x="358.8" y="213.1">SWCLK</text>
<text x="292.1" y="217.2">10</text>
<text x="292.1" y="220.7">11</text>
<text x="297.6" y="218.9">PA5</text>
<text x="339.8" y="218.9">PA13</text>
<text x="349.4" y="220.7">22</text>
<text x="349.4" y="217.2">23</text>
<text x="358.8" y="216.6">SWDIO</text>
<text x="358.9" y="220.3">UART2_TX_DIR</text>
<text x="292.1" y="224.2">12</text>
<text x="292.1" y="227.8">13</text>
<text x="297.6" y="222.5">PA6</text>
<text x="297.6" y="226">PA7</text>
<text x="339.8" y="226">PA11</text>
<text x="339.8" y="222.5">PA12</text>
<text x="349.4" y="227.8">20</text>
<text x="349.4" y="224.2">21</text>
<text x="358.8" y="223.7">LED0</text>
<text x="358.8" y="227.2">LED1</text>
<text x="297.6" y="229.5">PBO</text>
<text x="339.8" y="229.5">PA10</text>
<text x="341.8" y="233">PA9</text>
<text x="349.4" y="231.3">19</text>
<text x="358.6" y="231.3">ENCODER_B</text>
<text x="341.8" y="236.6">PA8</text>
<text x="349.4" y="234.8">18</text>
<text x="358.6" y="234.9">ENCODER_A</text>
<text x="88.9" y="243.1">RESET</text>
<text x="23.6" y="273.1">LED0</text>
<text x="51.9" y="273.1">LED1</text>
</g>
<g font-size="3.2" fill="#f00">
<text x="89.5" y="104.3">5</text>
<text x="93" y="106">VCC #OE</text>
<text x="109.5" y="120.2">5</text>
<text x="294.1" y="185.4">1</text>
<text x="297.6" y="187.2">VDD</text>
<text x="292.1" y="234.8">15</text>
<text x="297.6" y="236.6">VDDA</text>
<text x="349.4" y="238.3">17</text>
<text x="340.9" y="240.1">VDD</text>
</g>
</svg>
